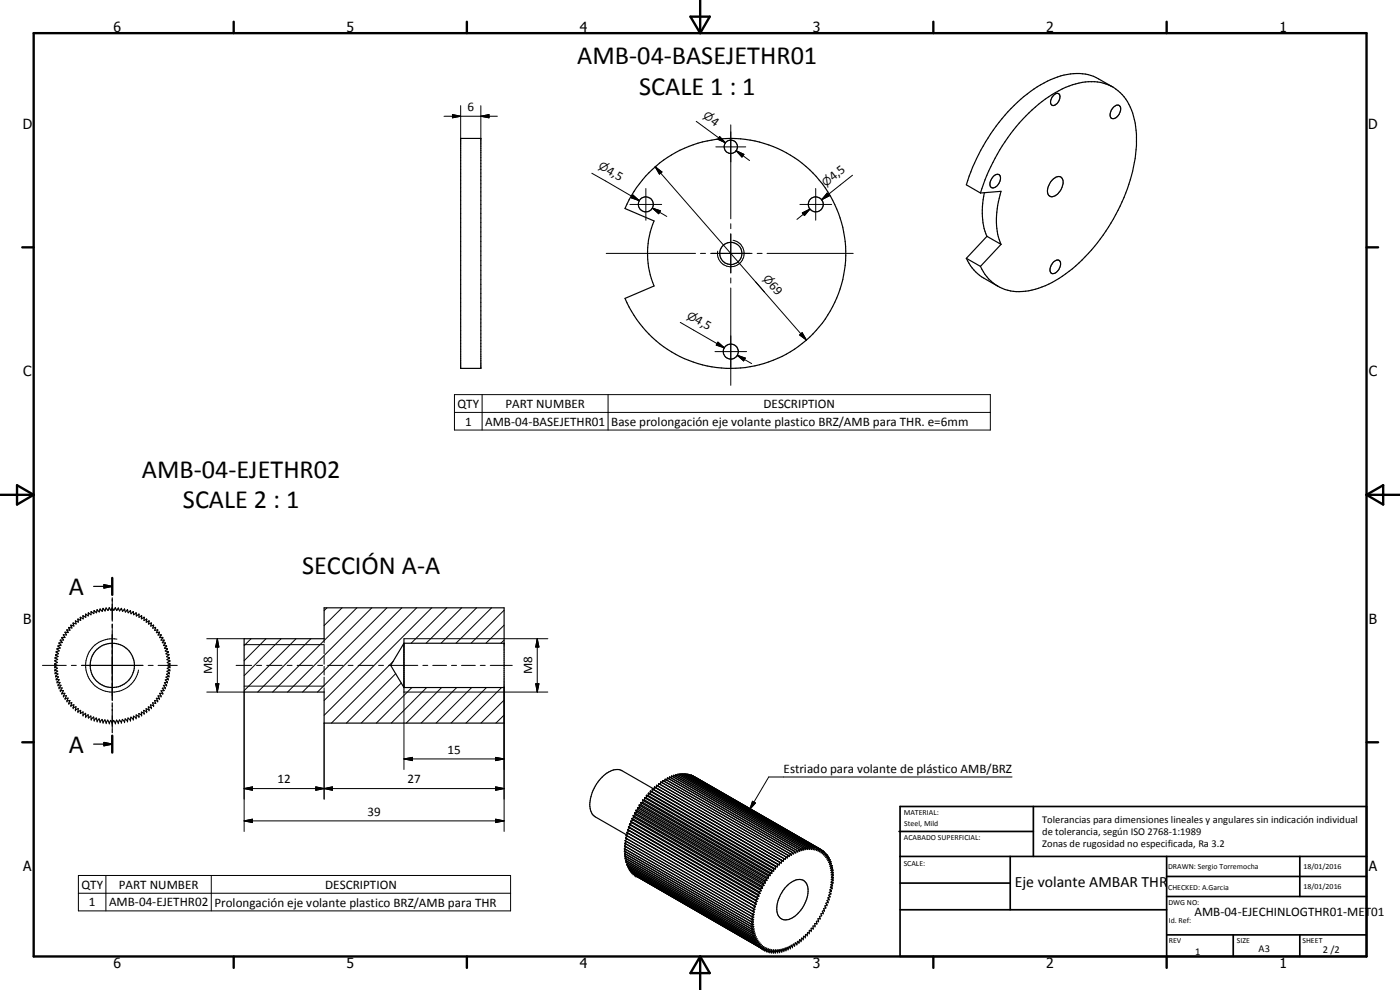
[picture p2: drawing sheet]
<svg xmlns="http://www.w3.org/2000/svg" width="420mm" height="297mm" viewBox="0 0 420 297" stroke-linecap="round" stroke-linejoin="round" font-family="sans-serif">
<g fill="none" stroke="#000" stroke-width=".35">
<path d="M316.2 28.6a1.06 1.06 0 0 1 1.5-.5 1.06 1.06 0 0 1 .3 1.5 2.32 2.32 0 0 1-2.2 2 2.03 2.03 0 0 1 .4-3zM333.9 26.1a26.6 26.6 0 0 0-7.3-3.7 20.3 20.3 0 0 0-15.3 3.6 54.5 54.5 0 0 0-21.3 29.5l4.2 2.4M334.2 32.2l.2-.2a1.13 1.13 0 0 1 1.8-.1 2.77 2.77 0 0 1-2.5 3.7 1.36 1.36 0 0 1-.4-1.9zM138.2 41.5h6.1v69h-6.1zM194.8 51.8a34.5 34.5 0 0 1 51.7 3 34.5 34.5 0 0 1-9.7 51 34.5 34.5 0 0 1-49.2-16.3l8.7-3.7a25.3 25.3 0 0 1 0-19.5l-8.7-3.7a34.9 34.9 0 0 1 7.2-10.8zM294.2 57.9l6.2-.5a22.8 22.8 0 0 0 0 15.9M294.2 57.9a53.8 53.8 0 0 1 22.6-30.1 17.8 17.8 0 0 1 15.9-2.3 14.5 14.5 0 0 1 8.1 12.5 44.7 44.7 0 0 1-5.3 25.1 50.8 50.8 0 0 1-19.7 21.7 17.7 17.7 0 0 1-15 1.7 12.5 12.5 0 0 1-6.6-6.6M295.4 57.8a21.7 21.7 0 0 0 .8 13.1M298.1 53a1.15 1.15 0 0 1 1.4-.7 1.15 1.15 0 0 1 .8 1.4 2.49 2.49 0 0 1-2.8 2.6 2.48 2.48 0 0 1 .6-3.3zM315.7 54.1a1.99 1.99 0 0 1 3-.6 4.4 4.4 0 0 1-1.1 4.5 2.16 2.16 0 0 1-2.8 .7 3.8 3.8 0 0 1 .9-4.6zM290 77.5l4.2 2.4M290 77.5a13.1 13.1 0 0 0 5.2 5.9l4.3 2.5"/>
<path d="M296.2 70.9l4.2 2.4M296.2 70.9l-6.2 6.6M300.4 73.3l-6.2 6.6M316.1 78.7l.3-.3a1.13 1.13 0 0 1 1.7 0 2.83 2.83 0 0 1-2.4 3.7 2.14 2.14 0 0 1 .2-3.2zM28.1 175.9h5.6M31.2 175.4l2.5 .5-2.5 .5zM33.7 173.4v5.1M33.7 179.4v1M21.3 187.6l.9 .2-.2-.9 .8 .3-.2-.9 .9 .3-.1-.8 .8 .3-.1-.9 .9 .5-.1-1 .8 .5v-.9l.8 .5v-.9l.8 .5 .1-.9 .7 .6 .2-.9 .6 .7 .3-.9 .6 .6 .2-.8 .7 .6 .2-.9 .6 .8 .4-.8 .5 .7 .4-.8 .5 .7 .4-.7 .5 .7 .4-.7 .4 .8 .5-.7 .4 .8 .5-.8 .4 .9 .6-.6 .2 .8 .7-.6 .2 .9 .6-.7 .2 .9 .7-.6 .1 .9 .7-.5 .1 .9 .8-.5v.9l.8-.5-.1 1 .9-.5-.1 1 .8-.4-.1 .9 .8-.4-.1 .9 .8-.3-.2 .9 .9-.2-.3 .9 .9-.2-.3 .8 .9-.1-.4 .8 .9-.1-.4 .8h.9l-.4 .8h.9l-.5 .8h.9l-.5 .7 .9 .1-.5 .8 .9 .1-.7 .7 .9 .1-.6 .7 .9 .2-.7 .7 .9 .2-.7 .6 .8 .4-.7 .5 .9 .3-.8 .6 .8 .4-.8 .5 .8 .4-.8 .4 .8 .5-.9 .4 .7 .5-.8 .4 .7 .6-.9 .3 .7 .6-.9 .2 .6 .6-.9 .3 .7 .6-.9 .2 .5 .7-.9 .1 .5 .7-.9 .1 .5 .7h-.9l.4 .8h-.9l.4 .8-.9-.1 .4 .8-.9-.1 .3 .8-.9-.1 .3 .8-.9-.2 .2 .8-.9-.2 .2 .9-.9-.4 .2 .9-.9-.4 .2 .9-.9-.3 .1 .8-.8-.4v.9l-.8-.5-.1 .9-.7-.5-.1 .9-.7-.6-.2 .9-.7-.7-.1 .9-.7-.6-.2 .8-.7-.6-.3 .8-.6-.7-.3 .8-.5-.7-.4 .8-.5-.7-.4 .8-.5-.8-.4 .7-.5-.8-.4 .7-.4-.8-.6 .7-.3-.8-.6 .6-.3-.8-.5 .6-.3-.9-.6 .7-.2-1-.7 .7-.1-1-.7 .6-.2-.9-.7 .5v-1l-.8 .5v-.9l-.8 .4 .1-.9-.8 .4 .1-.9-.9 .4 .2-1-.8 .3 .2-.8-.9 .2 .2-.9-.9 .2 .4-.8-.9 .1 .3-.8-.9 .1 .4-.9-.9 .1 .5-.8h-.9l.4-.8h-.9l.6-.8h-1l.6-.8-.9-.1 .6-.7-.9-.2 .7-.6-.9-.2 .7-.7-.9-.2 .7-.7-.9-.3 .8-.5-.8-.4 .7-.5-.8-.4 .8-.5-.8-.4 .8-.4-.7-.6 .8-.3-.8-.5 .9-.4-.7-.5 .9-.4-.7-.6 .9-.2-.7-.7 1-.2-.7-.6 .9-.2-.6-.7 1-.1-.6-.7 1-.1-.5-.7h.9l-.5-.8h1l-.5-.8 1 .1-.4-.8 .9 .1-.4-.8 1 .1zM33.7 181.3v5.1M33.7 187.2v1.1M33.7 189.1v5.2"/>
<path d="M33.7 195.1v1.1M33.7 197.1v5M73.3 191.6h24v-9.2h54v34.6h-54v-9.4h-24zM121.2 191.6v16M151.3 193h-30.1l-3.9 6.6 3.9 6.7h30.1M26.5 215.4h.1M33.7 203v1.1M33.7 205v5.1M33.7 210.9v1.1M33.7 212.9v5M33.7 218.8v1M28.1 223.3h5.6"/>
<path d="M31.2 222.8l2.5 .5-2.5 .5zM33.7 220.7v5.1M193.5 239.3l38.1 22M193.5 239.3v.7M193.5 239.3l.5 .1M194 238.6l38.2 22M194 238.6v.8M194 239.4l38.2 22M194 238.6l.6 .1M194.6 238.7l38.1 22M194.6 238l38.1 22M194.6 238v.7"/>
<path d="M194.6 238l.5 .1M195.1 238.1l38.2 22M195.2 237.4l38.2 21.9M195.2 237.4l-.1 .7M195.2 237.4l.5 .1M195.7 237.5l38.2 22M195.8 236.7l38.2 22M195.8 236.7l-.1 .8M195.8 236.7l.5 .2M196.3 236.8l-9.7-5.6a4.9 4.9 0 0 0-5.4 1.5 11.6 11.6 0 0 0-4 10.3l.5 1.3 1 .8 9.3 5.4M196.3 236.9l38.2 22.1M196.4 236.1l38.7 22.3"/>
<path d="M196.4 236.1l-.1 .8M196.4 236.1l.5 .3 .2-.8 38.1 22M197.5 235.9l.2-.8 38.2 22M198.2 235.4l.1-.8 38.2 22M198.8 234.9l.2-.7 38.2 22M199.4 234.4l.2-.6 38.2 22M200.1 234.1l.2-.7 38.2 22M200.7 233.7l.2-.6 38.2 22M201.3 233.3l.3-.5 38.2 22M202 233.1l.2-.5 38.2 22M202.6 232.8l.2-.3 38.2 21.9M203.3 232.7l.2-.4 38.2 22"/>
<path d="M203.9 232.5l.2-.3 38.2 22M204.5 232.5l.2-.3 38.2 21.9M205.1 232.4l.2-.2 38.1 21.9M205.8 232.2l38.2 22M205.8 232.2l-.1 .2M206.3 232.4l.1-.1 38.2 22M206.8 232.5l38.3 21.9M207.3 232.7l.1-.2 38.2 22.1M207.9 232.8l38.7 22.2M207.9 232.8h.1M187.6 252.2l38.2 22M187.6 252.2v.1"/>
<path d="M187.7 251.4l38.3 22M187.7 251.4v.1M187.8 255.6l-.4 .5 38.2 22M187.8 254.8l-.4 .6 38.2 22M187.9 256.3l-.4 .5 38.2 22M187.9 254.1l-.5 .5 38.2 22M187.9 258.8l38.2 22M187.9 257l-.3 .5 38.2 22M187.9 253.3l-.5 .5 38.2 22M187.9 258.7v.1M188 257.7l-.3 .4 38.3 22M188 252.5l-.5 .5 38.2 22"/>
<path d="M188.1 249.8l38.2 22M188.1 249.8l.4 .3M188.2 258.4l-.3 .3M188.2 251.7l-.6 .5M188.3 259l-.2 .4 38.2 22M188.4 250.9l-.7 .5M188.4 248.9l38.2 22M188.4 248.9l.4 .4M188.5 259.6l-.1 .3 38.2 22M188.5 250.1l-.6 .5 38.2 22M188.5 250.1l38.2 21.9M188.6 248.1l38.2 22"/>
<path d="M188.6 248.1l.4 .4M188.8 249.3l38.2 22M188.8 249.3l-.7 .5M188.9 247.3l38.2 21.9M188.9 247.3l.4 .3M189 248.5l38.2 22M189 248.5l-.6 .4M189.3 246.4l38.1 22M189.3 246.4l.3 .4M189.3 247.6l38.2 22.1M189.3 247.6l-.7 .5M189.6 246.8l38.2 22.1"/>
<path d="M189.6 246.8l-.7 .5M189.6 245.6l38.2 22M189.6 245.6l.3 .4M189.9 246l38.2 22.1M189.9 246l-.6 .4M190 244.7l38.2 22M190 244.8l.3 .5M190 244.7v.1M190.3 245.3l38.2 22M190.3 245.3l-.7 .3M190.4 243.9l38.2 22M190.4 243.9l.3 .6"/>
<path d="M190.7 244.5l38.1 22M190.7 244.5l-.7 .2M190.9 243.1l38.2 22M190.9 243.1l.2 .6M191.1 243.7l38.2 22M191.1 243.7l-.7 .2M191.3 242.3l38.2 22M191.3 242.3l.2 .7M191.5 243l38.2 21.9M191.5 243l-.6 .1M191.8 241.6l38.2 21.9M191.8 241.6l.2 .6"/>
<path d="M192 242.2l38.2 22M192 242.2l-.7 .1M192.4 240.8l38.1 22M192.4 240.8v.7M192.4 241.5l38.2 21.9M192.4 241.5l-.6 .1M192.9 240.1l38.1 21.9M192.9 240.1v.6M192.9 240h.6M192.9 240l38.1 22M192.9 240v.1M192.9 240.7l38.2 22"/>
<path d="M192.9 240.7l-.5 .1M193.5 240l38.1 22M232.7 260v.7M232.7 260l.6 .1M233.4 259.3l-.1 .8M233.4 259.3l.5 .2M234 258.7l-.1 .8M234 258.7l.5 .3M235.1 258.4l-.5-.3-.1 .9M235.2 257.6l-.1 .8M235.9 257.1l-.2 .8-.5-.3M236.5 256.6l-.2 .8-.4-.3"/>
<path d="M237.2 256.2l-.3 .8-.4-.4M237.8 255.8l-.3 .8-.3-.4M238.5 255.4l-.3 .8-.4-.4M239.1 255.1l-.3 .8-.3-.5M239.1 255.1h.1M239.8 254.8l-.4 .9-.3-.6M240.4 254.6l-.4 .8-.2-.6M241 254.4l-.4 .8-.2-.6M241.7 254.3l-.5 .8-.2-.7M242.3 254.2l-.5 .7-.1-.6M242.9 254.1l-.5 .8-.1-.7M242.9 254.1v.8l.5-.8"/>
<path d="M243.4 254.1l.1 .8 .5-.7M244 254.2v.7l.6-.6M244.6 254.3l-.1 .7 .6-.6M245.1 254.4h.1M245.1 254.4v.8l.5-.6M245.6 254.6l-.1 .8 .6-.6-.2 .8 .7-.6M246.6 255l-.2 .9 .6-.6M246.6 255.1l.4 .2M247 255.4l.4 .3M247 255.3l-.2 .9 .6-.5M247.4 255.7l-.2 .8 .6-.5M247.4 255.8l.4 .2"/>
<path d="M247.8 256.2l.4 .3M247.8 256l-.2 .9 .6-.4M248.1 256.7l.4 .2M248.2 256.5l-.3 .8 .6-.4M248.4 257.2l.4 .2M248.5 256.9l-.3 .9 .6-.4M248.7 257.7l.4 .2M248.8 257.4l-.4 .8 .7-.3M249 258.3l.3 .2M249.1 257.9l-.4 .9 .6-.3M249.1 258.9l.4 .2M249.3 258.5l-.4 .8 .6-.2"/>
<path d="M249.3 259.5l.4 .2M249.5 259.1l-.4 .8 .6-.2M249.7 259.7l-.5 .8 .6-.1M188.8 260.1l-.2 .4 38.2 21.9M189 260.7l-.1 .3 38.2 22M189.3 261.2v.2l38.1 22M189.7 261.7l-.1 .1 38.2 22M190.1 262.1l38.1 22.1M190.4 262.5l38.2 22.1M190.9 262.8l38.2 22.1M190.9 262.8h.1M225.6 277.4l.6-.1-.6 .8"/>
<path d="M225.6 276.6h.5l-.5 .8M225.6 278.1l.6-.1-.5 .8M225.6 275.8l.6 .1-.6 .7M225.7 278.8l.6-.1-.5 .8M225.7 275l.5 .2-.6 .6M225.8 279.5l.6-.1-.4 .7M225.8 274.2l.5 .2-.6 .6M226 273.4l.4 .2-.6 .6M226.1 272.6l.5 .2-.6 .6M226.3 271.8l.4 .2M226.6 270.9l.4 .4M226.7 272l-.6 .6"/>
<path d="M226.8 270.1l.4 .4M227 271.3l-.7 .5M227.1 269.2l.4 .5M227.2 270.5l-.6 .4M227.4 268.4l.4 .5M227.5 269.7l-.7 .4M227.8 268.9l-.7 .3M227.8 267.6l.3 .5M228.1 268.1l-.7 .3M228.2 266.7l.3 .6M228.5 267.3l-.7 .3M228.6 265.9l.2 .6"/>
<path d="M228.8 266.5l-.6 .2M229.1 265.1l.2 .6M229.3 265.7l-.7 .2M229.5 264.3l.2 .6M229.7 264.9l-.6 .2M230 263.5l.2 .7M230.2 264.2l-.7 .1M230.5 262.8l.1 .6M230.6 263.4l-.6 .1M231 262l.1 .7M231 262h.6M231.1 262.7l-.6 .1"/>
<path d="M231.6 261.3v.7M231.6 261.3l.6 .1M232.2 260.6v.8M232.2 260.6l.5 .1M235.7 266.3a5.2 5.2 0 0 1 5.4-2.2 4.3 4.3 0 0 1 1.2 5.1 9.6 9.6 0 0 1-5.8 6.7 2.87 2.87 0 0 1-3.4-3.5 10.4 10.4 0 0 1 2.6-6.1zM246.6 274.8l-.7 .2 .2 .5-.6 .2 .1 .6-.6 .1 .1 .7h-.6l.1 .7h-.6v.8l-.6-.1v.7l-.5-.1v.8l-.6-.1v.7l-.5-.1-.1 .7-.5-.2-.2 .8-.4-.2-.2 .8M246.6 274.7v.1M249.2 266.2l.5 .2M249.4 265.4l.4 .2M249.5 260.1l.3 .3M249.5 264.6l.5 .2M249.5 260.9l.5 .2"/>
<path d="M249.6 263.8l.4 .2M249.6 261.5l.4 .3M249.6 262.3l.5 .2M249.6 263l.5 .3M249.7 266.4l-.6 .6 .4 .3-.6 .5 .4 .3-.6 .5 .4 .3-.7 .5 .4 .4-.6 .4 .3 .4-.6 .4 .3 .5-.6 .3 .2 .5-.6 .3 .2 .5-.6 .3 .2 .5-.6 .3 .2 .5M249.8 260.4l-.5 .8 .7-.1M249.8 265.6l-.6 .6 .5 .2M250 261.1l-.6 .7h.6M250 264.8l-.7 .7 .5 .1M250 261.8l-.5 .7h.6M250 264l-.6 .7 .6 .1M250.1 262.5l-.6 .7 .6 .1"/>
<path d="M250.1 263.3l-.6 .6 .5 .1M226 280.1l.6-.1-.5 .8M226.1 280.8l.6-.3-.4 .9M226.3 281.4l.6-.3-.3 .8M226.6 281.9l.6-.3-.4 .8M226.8 282.4l.6-.3-.3 .9M227.1 283l.6-.4-.3 .8M227.4 283.4l.7-.4-.3 .8M227.8 283.8l.6-.5-.2 .9M228.2 284.2l.6-.5-.2 .9M228.6 284.6l.6-.6-.1 .9M229.1 284.9l.5-.6-.1 .8 .6-.6-.1 .8"/>
<path d="M229.1 284.9l.9 .4M230 285.3l.6-.6-.1 .8M230.1 285.2l.4 .3M230.5 285.5l.6-.7-.1 .8M230.6 285.4l.4 .2M231 285.6l.6-.7v.8M231.2 285.5l.4 .2M231.6 285.7l.5-.7 .1 .7M231.8 285.5l.4 .2M232.4 285.5l.3 .2M232.7 285.7v-.7l-.5 .7M232.9 285.5l.5 .2"/>
<path d="M233.4 285.7l-.2-.7-.5 .7M233.6 285.3l.4 .3M234 285.6l-.2-.7-.4 .8M234.2 285.2l.4 .3M234.6 285.5l-.2-.7-.4 .8M234.9 285l.3 .2M235.2 285.2l-.2-.6-.4 .9M235.5 284.8l.4 .2M235.9 285l-.2-.6-.5 .8M236.1 284.5l.4 .2M236.5 284.7l-.2-.5-.4 .8M236.8 284.2l.4 .2"/>
<path d="M237.2 284.4l-.3-.5-.4 .8M237.4 283.8l.4 .3M237.8 284.1l-.3-.5-.3 .8M238 283.4l.5 .3M238.5 283.7l-.4-.4-.3 .8M238.7 283l.4 .3M239.1 283.3l-.4-.4-.2 .8M239.3 282.5l.5 .3M239.8 282.8l-.5-.4-.2 .9M239.9 282l.5 .3M240.4 282.3l-.4-.4-.2 .9"/>
<circle cx="219.3" cy="44.1" r="2.02"/>
<circle cx="193.8" cy="61.3" r="2.25"/>
<circle cx="219.3" cy="76.1" r="3.3"/>
<circle cx="244.8" cy="61.3" r="2.25"/>
<circle cx="219.3" cy="105.5" r="2.26"/>
<circle cx="33.7" cy="199.6" r="6.6"/>
</g>
<g fill="none" stroke="#000" stroke-width=".3">
<path d="M133.3 34.9h16M135.8 34.4l2.4 .5-2.4 .4zM138.2 31.7v9.8M144.3 34.9l2.5-.5v.9zM144.3 31.7v9.8M208.9 36.4l8.8 6.4M219.3 37.5v28.2M177.6 52l14.2 8.2M189.7 58.9l2.1 1.3M189.9 58.5l1.9 1.7-2.4-.8zM193.8 56.6v9.5M196.6 50l2.1 1.6-.8 .6z"/>
<path d="M196.6 50l45.4 52M214.8 44.1h9M215.7 41.4l2 1.4M216 41l1.7 1.8-2.3-1zM220.9 45.2l2.4 1.1-.6 .8zM220.9 45.2l4 3M244.8 56.6v9.5M248.2 58l.7 .8-2.3 1.1zM248.5 58.3l-1.9 1.6M255.9 52.6l-9.3 7.3M181.9 76h26.8M189 61.3h9.6"/>
<path d="M195.8 62.4l2.4 .8-.5 .9zM195.8 62.4l4.3 2.5M210.2 76h1.5M213.3 76h12.4M219.3 67.1v1.5M219.3 70.1v11.8M220 72.1a4 4 0 0 1 3.3 4.6 4 4 0 0 1-4.7 3.3 4 4 0 0 1-3.2-4.6M227.2 76h1.5M230.2 76h25.9M240.1 61.3h9.5M240.8 63.9l2.3-1.2-1.7 2zM243.1 62.7l-3.9 3.1"/>
<path d="M204.2 96.7l13.2 7.7M219.3 83.4v1.5M219.3 86.4v29.2M226.7 84.5l2.7 3.1M136.4 118.4h160.8v10.6h-160.8zM144.7 118.4v10.6M182.5 118.4v10.6M214.6 105.5h9.5M215.2 103.1l2.2 1.3M215.5 102.7l1.9 1.7-2.4-.9zM221.3 106.6l2.4 .8-.5 .9zM221.3 106.6l4.3 2.5"/>
<path d="M240 100.5l.7-.7 1.3 2.2zM136.4 123.7h160.8M33.7 179.8v6.1M12.7 199.6h7.2M21.4 199.6h1.5M24.4 199.6h18.6M33.7 187.4v1.5M33.7 190.4v19.8M35.1 191.8a8 8 0 0 0-9.3 6.4 8 8 0 0 0 6.5 9.3 8 8 0 0 0 9.3-6.5M44.5 199.6h1.5M47.4 199.6h5.8M62 191.6h11.3"/>
<path d="M65.2 191.6l.5 2.5h-1zM65.2 191.6v16M70.9 199.6h4.6M73.3 193.4h24M75.3 191.6l-2 2.1M77 199.6h1.5M79.8 191.6l-6.5 6.6M80 199.6h4.7M84.4 191.6l-11.1 11.1M86.2 199.6h1.5M88.8 191.6l-15.5 15.6M89.2 199.6h4.6"/>
<path d="M93.3 191.6l-16 16M95.3 199.6h1.5M97.3 191.6v1.3M97.3 193.5v2.6M97.3 196.8v2.5M97.3 199.9v2.6M98.1 182.4l-.8 .8M98.3 199.6h4.6M102.6 182.4l-5.3 5.3M104.5 199.6h1.4M107.1 182.4l-25.3 25.2M107.5 199.6h4.6"/>
<path d="M111.6 182.4l-25.3 25.2M113.6 199.6h1.5M116.1 182.4l-25.3 25.2M116.6 199.6h8.8M118.1 198.4l-18.6 18.6M120.6 182.4l-25.3 25.2M121.2 191.6h43.2M125 182.4l-27.7 27.8M126.9 199.6h1.5M129.6 182.4l-32.3 32.2M129.9 199.6h4.1M134.1 182.4l-10.7 10.6"/>
<path d="M135.5 199.6h1.5M138.5 199.6h4.2M138.5 182.4l-10.6 10.6M143 182.4l-10.6 10.6M144.1 199.6h1.5M147.1 199.6h6.6M147.5 182.4l-10.6 10.6M151.3 192.1l-1 .9M151.3 187.6l-5.5 5.4M151.3 183.1l-9.9 9.9M161.2 191.6l.5 2.5h-.9zM161.2 191.6v16"/>
<path d="M33.7 211.8v1.4M33.7 214.8v3.9M62 207.6h11.3v41.9M64.7 205.1h1l-.5 2.5zM73.3 205.9h24M97.3 203.2v2.5M97.3 206.4v1.2M97.3 217v22.8M118.8 202.1l-14.8 14.9M120.4 204.9l-12 12.1M123.6 206.3l-10.7 10.7M128 206.3l-10.6 10.7"/>
<path d="M132.5 206.3l-10.6 10.7M137.1 206.3l-10.7 10.7M141.6 206.3l-10.7 10.7M146 206.3l-10.6 10.7M150.5 206.3l-10.6 10.7M151.3 214.5l-2.5 2.5M151.3 210.1l-7 6.9M151.3 206.3v43.2M160.8 205.1h.9l-.5 2.5zM164.4 207.6h-43.2v23.3M73.3 236.6l2.5-.5v1zM73.3 236.6h78"/>
<path d="M94.8 236.1l2.5 .5-2.5 .5zM94.8 236.1l5 1v-1l-5 1zM97.3 236.6l2.5-.5v1zM121.2 227.7l2.6-.5v1zM121.2 227.7h30.1M148.7 227.2l2.6 .5-2.6 .5zM148.7 236.1l2.6 .5-2.6 .5zM303.7 233.1h-73l-5.7 9.7M73.3 246.3l2.5-.5v1zM73.3 246.3h78M148.7 245.8l2.6 .5-2.6 .5zM225.8 240.4l.9 .5-1.7 1.9z"/>
<path d="M23.5 262.7h129.7v10.6h-129.7zM23.5 268h129.7M31.8 262.7v10.6M63.4 262.7v10.6"/>
</g>
<g fill="#000">
<circle cx="16.4" cy="199.2" r=".18"/>
<circle cx="16.5" cy="197.4" r=".18"/>
<circle cx="16.7" cy="196.5" r=".18"/>
<circle cx="16.9" cy="195.5" r=".18"/>
<circle cx="17.1" cy="194.6" r=".18"/>
<circle cx="17.4" cy="193.8" r=".18"/>
<circle cx="17.7" cy="192.9" r=".18"/>
<circle cx="18.1" cy="192.1" r=".18"/>
<circle cx="18.6" cy="191.3" r=".18"/>
<circle cx="20.1" cy="189" r=".18"/>
<circle cx="20.6" cy="188.3" r=".18"/>
<circle cx="21.3" cy="187.6" r=".18"/>
<circle cx="22" cy="186.9" r=".18"/>
<circle cx="23.4" cy="185.8" r=".18"/>
<circle cx="24.1" cy="185.2" r=".18"/>
<circle cx="24.9" cy="184.7" r=".18"/>
<circle cx="25.7" cy="184.3" r=".18"/>
<circle cx="26.5" cy="183.9" r=".18"/>
<circle cx="27.4" cy="183.5" r=".18"/>
<circle cx="28.3" cy="183.2" r=".18"/>
<circle cx="29.2" cy="183" r=".18"/>
<circle cx="30" cy="182.8" r=".18"/>
<circle cx="30.9" cy="182.5" r=".18"/>
<circle cx="32.8" cy="182.4" r=".18"/>
<circle cx="33.7" cy="182.4" r=".18"/>
<circle cx="34.6" cy="182.4" r=".18"/>
<circle cx="35.5" cy="182.5" r=".18"/>
<circle cx="36.4" cy="182.5" r=".18"/>
<circle cx="37.4" cy="182.8" r=".18"/>
<circle cx="38.3" cy="183" r=".18"/>
<circle cx="39.1" cy="183.2" r=".18"/>
<circle cx="40" cy="183.5" r=".18"/>
<circle cx="40.8" cy="183.9" r=".18"/>
<circle cx="41.7" cy="184.3" r=".18"/>
<circle cx="42.5" cy="184.7" r=".18"/>
<circle cx="43.3" cy="185.2" r=".18"/>
<circle cx="44" cy="185.8" r=".18"/>
<circle cx="44.7" cy="186.3" r=".18"/>
<circle cx="45.4" cy="186.9" r=".18"/>
<circle cx="46.1" cy="187.6" r=".18"/>
<circle cx="46.7" cy="188.3" r=".18"/>
<circle cx="47.3" cy="189" r=".18"/>
<circle cx="47.8" cy="189.7" r=".18"/>
<circle cx="48.3" cy="190.5" r=".18"/>
<circle cx="48.8" cy="191.3" r=".18"/>
<circle cx="49.2" cy="192.1" r=".18"/>
<circle cx="49.6" cy="192.9" r=".18"/>
<circle cx="50" cy="193.8" r=".18"/>
<circle cx="50.2" cy="194.6" r=".18"/>
<circle cx="50.5" cy="195.5" r=".18"/>
<circle cx="50.8" cy="197.4" r=".18"/>
<circle cx="51" cy="198.2" r=".18"/>
<circle cx="51" cy="199.2" r=".18"/>
<circle cx="16.4" cy="200.1" r=".18"/>
<circle cx="16.5" cy="201" r=".18"/>
<circle cx="16.5" cy="201.9" r=".18"/>
<circle cx="16.7" cy="202.9" r=".18"/>
<circle cx="16.9" cy="203.8" r=".18"/>
<circle cx="17.1" cy="204.6" r=".18"/>
<circle cx="17.4" cy="205.5" r=".18"/>
<circle cx="17.7" cy="206.4" r=".18"/>
<circle cx="18.1" cy="207.2" r=".18"/>
<circle cx="18.6" cy="208" r=".18"/>
<circle cx="19" cy="208.8" r=".18"/>
<circle cx="19.5" cy="209.6" r=".18"/>
<circle cx="20.1" cy="210.3" r=".18"/>
<circle cx="20.6" cy="211" r=".18"/>
<circle cx="21.3" cy="211.7" r=".18"/>
<circle cx="22" cy="212.3" r=".18"/>
<circle cx="22.6" cy="213" r=".18"/>
<circle cx="23.4" cy="213.5" r=".18"/>
<circle cx="24.9" cy="214.5" r=".18"/>
<circle cx="25.7" cy="215" r=".18"/>
<circle cx="27.4" cy="215.8" r=".18"/>
<circle cx="28.3" cy="216.1" r=".18"/>
<circle cx="29.2" cy="216.3" r=".18"/>
<circle cx="30" cy="216.5" r=".18"/>
<circle cx="30.9" cy="216.7" r=".18"/>
<circle cx="31.9" cy="216.8" r=".18"/>
<circle cx="32.8" cy="216.9" r=".18"/>
<circle cx="33.7" cy="217" r=".18"/>
<circle cx="34.6" cy="216.9" r=".18"/>
<circle cx="35.5" cy="216.8" r=".18"/>
<circle cx="36.4" cy="216.7" r=".18"/>
<circle cx="37.4" cy="216.5" r=".18"/>
<circle cx="38.3" cy="216.3" r=".18"/>
<circle cx="39.1" cy="216.1" r=".18"/>
<circle cx="40" cy="215.8" r=".18"/>
<circle cx="40.8" cy="215.4" r=".18"/>
<circle cx="41.7" cy="215" r=".18"/>
<circle cx="42.5" cy="214.5" r=".18"/>
<circle cx="43.3" cy="214" r=".18"/>
<circle cx="44" cy="213.5" r=".18"/>
<circle cx="44.7" cy="213" r=".18"/>
<circle cx="45.4" cy="212.3" r=".18"/>
<circle cx="46.1" cy="211.7" r=".18"/>
<circle cx="47.3" cy="210.3" r=".18"/>
<circle cx="47.8" cy="209.6" r=".18"/>
<circle cx="48.3" cy="208.8" r=".18"/>
<circle cx="48.8" cy="208" r=".18"/>
<circle cx="49.6" cy="206.4" r=".18"/>
<circle cx="50" cy="205.5" r=".18"/>
<circle cx="50.2" cy="204.6" r=".18"/>
<circle cx="50.5" cy="203.8" r=".18"/>
<circle cx="50.7" cy="202.9" r=".18"/>
<circle cx="50.8" cy="201.9" r=".18"/>
<circle cx="51" cy="201" r=".18"/>
<circle cx="51" cy="200.1" r=".18"/>
<circle cx="193.5" cy="239.3" r=".18"/>
<circle cx="194" cy="238.6" r=".18"/>
<circle cx="194.6" cy="238" r=".18"/>
<circle cx="195.2" cy="237.4" r=".18"/>
<circle cx="195.8" cy="236.7" r=".18"/>
<circle cx="196.4" cy="236.1" r=".18"/>
<circle cx="197.1" cy="235.6" r=".18"/>
<circle cx="197.7" cy="235.1" r=".18"/>
<circle cx="198.3" cy="234.6" r=".18"/>
<circle cx="199" cy="234.2" r=".18"/>
<circle cx="199.6" cy="233.8" r=".18"/>
<circle cx="200.3" cy="233.4" r=".18"/>
<circle cx="200.9" cy="233.1" r=".18"/>
<circle cx="201.6" cy="232.8" r=".18"/>
<circle cx="202.2" cy="232.6" r=".18"/>
<circle cx="202.8" cy="232.5" r=".18"/>
<circle cx="203.5" cy="232.3" r=".18"/>
<circle cx="204.1" cy="232.2" r=".18"/>
<circle cx="204.7" cy="232.2" r=".18"/>
<circle cx="205.3" cy="232.2" r=".18"/>
<circle cx="206.4" cy="232.3" r=".18"/>
<circle cx="206.9" cy="232.4" r=".18"/>
<circle cx="207.4" cy="232.5" r=".18"/>
<circle cx="207.9" cy="232.8" r=".18"/>
<circle cx="208.4" cy="233" r=".18"/>
<circle cx="187.4" cy="254.6" r=".18"/>
<circle cx="187.4" cy="255.4" r=".18"/>
<circle cx="187.4" cy="253.8" r=".18"/>
<circle cx="187.4" cy="256.1" r=".18"/>
<circle cx="187.5" cy="256.8" r=".18"/>
<circle cx="187.5" cy="253" r=".18"/>
<circle cx="187.6" cy="257.5" r=".18"/>
<circle cx="187.7" cy="258.1" r=".18"/>
<circle cx="187.9" cy="250.6" r=".18"/>
<circle cx="188.1" cy="249.8" r=".18"/>
<circle cx="188.1" cy="259.4" r=".18"/>
<circle cx="188.4" cy="259.9" r=".18"/>
<circle cx="188.4" cy="248.9" r=".18"/>
<circle cx="188.6" cy="248.1" r=".18"/>
<circle cx="188.9" cy="247.3" r=".18"/>
<circle cx="189.3" cy="246.4" r=".18"/>
<circle cx="189.6" cy="245.6" r=".18"/>
<circle cx="190.4" cy="243.9" r=".18"/>
<circle cx="190.9" cy="243.1" r=".18"/>
<circle cx="191.3" cy="242.3" r=".18"/>
<circle cx="191.8" cy="241.6" r=".18"/>
<circle cx="192.4" cy="240.8" r=".18"/>
<circle cx="232.7" cy="260" r=".18"/>
<circle cx="233.4" cy="259.3" r=".18"/>
<circle cx="234" cy="258.7" r=".18"/>
<circle cx="234.6" cy="258.1" r=".18"/>
<circle cx="235.2" cy="257.6" r=".18"/>
<circle cx="235.9" cy="257.1" r=".18"/>
<circle cx="236.5" cy="256.6" r=".18"/>
<circle cx="237.2" cy="256.2" r=".18"/>
<circle cx="237.8" cy="255.8" r=".18"/>
<circle cx="238.5" cy="255.4" r=".18"/>
<circle cx="239.8" cy="254.8" r=".18"/>
<circle cx="240.4" cy="254.6" r=".18"/>
<circle cx="241" cy="254.4" r=".18"/>
<circle cx="241.7" cy="254.3" r=".18"/>
<circle cx="242.3" cy="254.2" r=".18"/>
<circle cx="242.9" cy="254.1" r=".18"/>
<circle cx="243.4" cy="254.1" r=".18"/>
<circle cx="244" cy="254.2" r=".18"/>
<circle cx="245.6" cy="254.6" r=".18"/>
<circle cx="246.1" cy="254.8" r=".18"/>
<circle cx="246.6" cy="255" r=".18"/>
<circle cx="247" cy="255.3" r=".18"/>
<circle cx="247.4" cy="255.7" r=".18"/>
<circle cx="247.8" cy="256" r=".18"/>
<circle cx="248.2" cy="256.5" r=".18"/>
<circle cx="248.5" cy="256.9" r=".18"/>
<circle cx="248.8" cy="257.4" r=".18"/>
<circle cx="249.1" cy="257.9" r=".18"/>
<circle cx="249.3" cy="258.5" r=".18"/>
<circle cx="249.7" cy="259.7" r=".18"/>
<circle cx="188.6" cy="260.5" r=".18"/>
<circle cx="188.9" cy="261" r=".18"/>
<circle cx="189.3" cy="261.4" r=".18"/>
<circle cx="189.6" cy="261.8" r=".18"/>
<circle cx="190" cy="262.2" r=".18"/>
<circle cx="190.4" cy="262.6" r=".18"/>
<circle cx="190.9" cy="262.8" r=".18"/>
<circle cx="225.6" cy="277.4" r=".18"/>
<circle cx="225.6" cy="276.6" r=".18"/>
<circle cx="225.6" cy="275.8" r=".18"/>
<circle cx="225.6" cy="278.1" r=".18"/>
<circle cx="225.7" cy="275" r=".18"/>
<circle cx="225.7" cy="278.8" r=".18"/>
<circle cx="225.8" cy="274.2" r=".18"/>
<circle cx="225.8" cy="279.5" r=".18"/>
<circle cx="226.1" cy="272.6" r=".18"/>
<circle cx="226.3" cy="271.8" r=".18"/>
<circle cx="226.6" cy="270.9" r=".18"/>
<circle cx="226.8" cy="270.1" r=".18"/>
<circle cx="227.1" cy="269.2" r=".18"/>
<circle cx="227.4" cy="268.4" r=".18"/>
<circle cx="227.8" cy="267.6" r=".18"/>
<circle cx="228.6" cy="265.9" r=".18"/>
<circle cx="229.1" cy="265.1" r=".18"/>
<circle cx="229.5" cy="264.3" r=".18"/>
<circle cx="230" cy="263.5" r=".18"/>
<circle cx="230.5" cy="262.8" r=".18"/>
<circle cx="231" cy="262" r=".18"/>
<circle cx="231.6" cy="261.3" r=".18"/>
<circle cx="232.2" cy="260.6" r=".18"/>
<circle cx="242.9" cy="279.9" r=".18"/>
<circle cx="243.4" cy="279.2" r=".18"/>
<circle cx="244" cy="278.6" r=".18"/>
<circle cx="244.6" cy="277.8" r=".18"/>
<circle cx="245.1" cy="277.1" r=".18"/>
<circle cx="245.6" cy="276.3" r=".18"/>
<circle cx="246.1" cy="275.5" r=".18"/>
<circle cx="247" cy="273.9" r=".18"/>
<circle cx="247.4" cy="273.1" r=".18"/>
<circle cx="247.8" cy="272.3" r=".18"/>
<circle cx="248.2" cy="271.5" r=".18"/>
<circle cx="248.5" cy="270.6" r=".18"/>
<circle cx="248.8" cy="269.8" r=".18"/>
<circle cx="249.1" cy="268.9" r=".18"/>
<circle cx="249.3" cy="268.1" r=".18"/>
<circle cx="249.5" cy="267.3" r=".18"/>
<circle cx="249.7" cy="266.4" r=".18"/>
<circle cx="249.8" cy="265.6" r=".18"/>
<circle cx="249.8" cy="260.4" r=".18"/>
<circle cx="250" cy="264.8" r=".18"/>
<circle cx="250" cy="261.1" r=".18"/>
<circle cx="250" cy="261.8" r=".18"/>
<circle cx="250" cy="264" r=".18"/>
<circle cx="250.1" cy="262.5" r=".18"/>
<circle cx="250.1" cy="263.3" r=".18"/>
<circle cx="226" cy="280.1" r=".18"/>
<circle cx="226.1" cy="280.8" r=".18"/>
<circle cx="226.3" cy="281.4" r=".18"/>
<circle cx="226.6" cy="281.9" r=".18"/>
<circle cx="226.8" cy="282.4" r=".18"/>
<circle cx="227.1" cy="283" r=".18"/>
<circle cx="227.4" cy="283.4" r=".18"/>
<circle cx="227.8" cy="283.8" r=".18"/>
<circle cx="228.2" cy="284.2" r=".18"/>
<circle cx="228.6" cy="284.6" r=".18"/>
<circle cx="229.1" cy="284.9" r=".18"/>
<circle cx="229.5" cy="285.1" r=".18"/>
<circle cx="230" cy="285.3" r=".18"/>
<circle cx="230.5" cy="285.5" r=".18"/>
<circle cx="231" cy="285.6" r=".18"/>
<circle cx="231.6" cy="285.7" r=".18"/>
<circle cx="232.2" cy="285.7" r=".18"/>
<circle cx="232.7" cy="285.7" r=".18"/>
<circle cx="233.4" cy="285.7" r=".18"/>
<circle cx="234" cy="285.6" r=".18"/>
<circle cx="234.6" cy="285.5" r=".18"/>
<circle cx="235.2" cy="285.2" r=".18"/>
<circle cx="235.9" cy="285" r=".18"/>
<circle cx="236.5" cy="284.7" r=".18"/>
<circle cx="237.2" cy="284.4" r=".18"/>
<circle cx="237.8" cy="284.1" r=".18"/>
<circle cx="238.5" cy="283.7" r=".18"/>
<circle cx="239.1" cy="283.3" r=".18"/>
<circle cx="239.8" cy="282.8" r=".18"/>
<circle cx="240.4" cy="282.3" r=".18"/>
<circle cx="241" cy="281.7" r=".18"/>
<circle cx="241.7" cy="281.1" r=".18"/>
<circle cx="242.3" cy="280.5" r=".18"/>
</g>
<g fill="none" stroke="#000" stroke-width=".71">
<path d="M10.1 9.9h400v277.1h-400zM70.1 6.5v3.4M140.1 6.5v3.4M207.2 5h5.8l-2.9 4.9zM210.1 0v9.9M280.1 6.5v3.4M350.1 6.5v3.4M6.7 74.2h3.4M410.1 74.2h3.5M.1 148.5h10M5.1 145.6l5 2.9-5 2.9zM410.1 148.5h10"/>
<path d="M410.1 148.5l5-2.9v5.8zM33.7 173.4v5.1M6.7 222.7h3.4M33.7 220.7v5.1M410.1 222.7h3.5M70.1 287v3.4M140.1 287v3.4M210.1 287v10M210.1 287l2.9 5h-5.8zM280.1 287v3.4M350.1 287v3.4"/>
</g>
<g fill="none" stroke="#000" stroke-width=".51">
<path d="M269.8 249.5h40.3M270.1 242h140v45h-140zM270.1 257h140M303.2 257v16M310.1 242v15M350.1 257v30M390.1 257v12M270.1 265h33.1M270.1 273h80M350.1 269h60M350.1 263h60M350.1 280.5h60"/>
<path d="M370.1 280.5v6.5M390.1 280.5v6.5"/>
</g>
<g fill="#000">
<path d="M135.8 34.4l2.4 .5-2.4 .4zM144.3 34.9l2.5-.5v.9zM189.9 58.5l1.9 1.7-2.4-.8zM196.6 50l2.1 1.6-.8 .6zM216 41l1.7 1.8-2.3-1zM220.9 45.2l2.4 1.1-.6 .8zM248.2 58l.7 .8-2.3 1.1zM195.8 62.4l2.4 .8-.5 .9zM240.8 63.9l2.3-1.2-1.7 2zM215.5 102.7l1.9 1.7-2.4-.9zM221.3 106.6l2.4 .8-.5 .9zM240 100.5l.7-.7 1.3 2.2z"/>
<path d="M31.2 175.4l2.5 .5-2.5 .5zM65.2 191.6l.5 2.5h-1zM161.2 191.6l.5 2.5h-.9zM64.7 205.1h1l-.5 2.5zM160.8 205.1h.9l-.5 2.5zM31.2 222.8l2.5 .5-2.5 .5zM73.3 236.6l2.5-.5v1zM94.8 236.1l2.5 .5-2.5 .5zM97.3 236.6l2.5-.5v1zM121.2 227.7l2.6-.5v1zM148.7 227.2l2.6 .5-2.6 .5zM148.7 236.1l2.6 .5-2.6 .5z"/>
<path d="M73.3 246.3l2.5-.5v1zM148.7 245.8l2.6 .5-2.6 .5zM225.8 240.4l.9 .5-1.7 1.9z"/>
</g>
<g font-size="7.9">
<text x="173.3" y="19.3">AMB-04-BASEJETHR01</text>
<text x="191.8" y="28.4">SCALE 1 : 1</text>
<text x="42.6" y="143.4">AMB-04-EJETHR02</text>
<text x="54.9" y="152.4">SCALE 2 : 1</text>
<text x="90.7" y="172.3">SECCIÓN A-A</text>
<text x="20.6" y="178.4">A</text>
<text x="20.6" y="225.8">A</text>
</g>
<text font-size="4.7" x="304.6" y="266.2">Eje volante AMBAR THR</text>
<g font-size="4.2">
<text x="34" y="9.6">6</text>
<text x="104" y="9.6">5</text>
<text x="174" y="9.6">4</text>
<text x="244" y="9.6">3</text>
<text x="314" y="9.6">2</text>
<text x="384" y="9.6">1</text>
<text x="6.8" y="38.7">D</text>
<text x="410.6" y="38.7">D</text>
<text x="7" y="112.9">C</text>
<text x="410.8" y="112.9">C</text>
<text x="7" y="187.1">B</text>
<text x="410.8" y="187.1">B</text>
<text x="7" y="261.4">A</text>
<text x="410.8" y="261.4">A</text>
<text x="34" y="290.4">6</text>
<text x="104" y="290.4">5</text>
<text x="174" y="290.4">4</text>
<text x="244" y="290.4">3</text>
<text x="314" y="290.4">2</text>
<text x="384" y="290.4">1</text>
</g>
<g font-size="3.9">
<text x="140.3" y="33.4">6</text>
<text x="213.1" y="36.8" transform="rotate(36 213.1 36.8)">4</text>
<text x="181.8" y="51.9" transform="rotate(30 181.8 51.9)">4,5</text>
<text x="250" y="54.4" transform="rotate(-38 250 54.4)">4,5</text>
<text x="230.7" y="85.8" transform="rotate(49 230.7 85.8)">69</text>
<text x="208.4" y="96.7" transform="rotate(30 208.4 96.7)">4,5</text>
<text x="137.3" y="122.3">QTY</text>
<text x="151.7" y="122.3">PART NUMBER</text>
<text x="229.1" y="122.3">DESCRIPTION</text>
<text x="139.6" y="127.7">1</text>
<text x="145.6" y="127.7">AMB-04-BASEJETHR01</text>
<text x="183.4" y="127.8">Base prolongación eje volante plastico BRZ/AMB para THR. e=6mm</text>
<text x="63.7" y="202.4" transform="rotate(-90 63.7 202.4)">M8</text>
<text x="159.7" y="202.4" transform="rotate(-90 159.7 202.4)">M8</text>
<text x="134.3" y="226.2">15</text>
<text x="235.2" y="232.1">Estriado para volante de plástico AMB/BRZ</text>
<text x="83.3" y="235.1">12</text>
<text x="122.3" y="235.1">27</text>
<text x="110.3" y="244.7">39</text>
<text x="24.5" y="266.6">QTY</text>
<text x="35.7" y="266.6">PART NUMBER</text>
<text x="97.6" y="266.6">DESCRIPTION</text>
<text x="26.7" y="271.9">1</text>
<text x="32.7" y="271.9">AMB-04-EJETHR02</text>
<text x="64.3" y="272.1">Prolongación eje volante plastico BRZ/AMB para THR</text>
<text x="358.5" y="275">AMB-04-EJECHINLOGTHR01-MET01</text>
</g>
<g font-size="3.3">
<text x="210.8" y="35.1" transform="rotate(36 210.8 35.1)">⌀</text>
<text x="179.4" y="50.5" transform="rotate(30 179.4 50.5)">⌀</text>
<text x="247.9" y="56.2" transform="rotate(-38 247.9 56.2)">⌀</text>
<text x="228.8" y="83.7" transform="rotate(49 228.8 83.7)">⌀</text>
<text x="205.9" y="95.3" transform="rotate(30 205.9 95.3)">⌀</text>
</g>
<g font-size="3.1">
<text x="312.7" y="246.8">Tolerancias para dimensiones lineales y angulares sin indicación individual</text>
<text x="312.7" y="250.4">de tolerancia, según ISO 2768-1:1989</text>
<text x="312.7" y="254">Zonas de rugosidad no especificada, Ra 3.2</text>
<text x="358.7" y="286.5">1</text>
<text x="377.7" y="285.6">A3</text>
<text x="397" y="285.9">2 /2</text>
</g>
<g font-size="2.4">
<text x="271.2" y="244.4">MATERIAL:</text>
<text x="271.3" y="252">ACABADO SUPERFICIAL:</text>
<text x="271.4" y="247.9">Steel, Mild</text>
<text x="271.2" y="259.7">SCALE:</text>
<text x="350.6" y="260.8">DRAWN: Sergio Torremocha</text>
<text x="391.2" y="260.6">18/01/2016</text>
<text x="350.6" y="267">CHECKED: A.Garcia</text>
<text x="391.2" y="266.7">18/01/2016</text>
<text x="350.6" y="271.4">DWG NO:</text>
<text x="350.8" y="276.9">Id. Ref:</text>
<text x="350.8" y="282.8">REV</text>
<text x="371.2" y="282.9">SIZE</text>
<text x="390.9" y="282.9">SHEET</text>
</g>
</svg>
